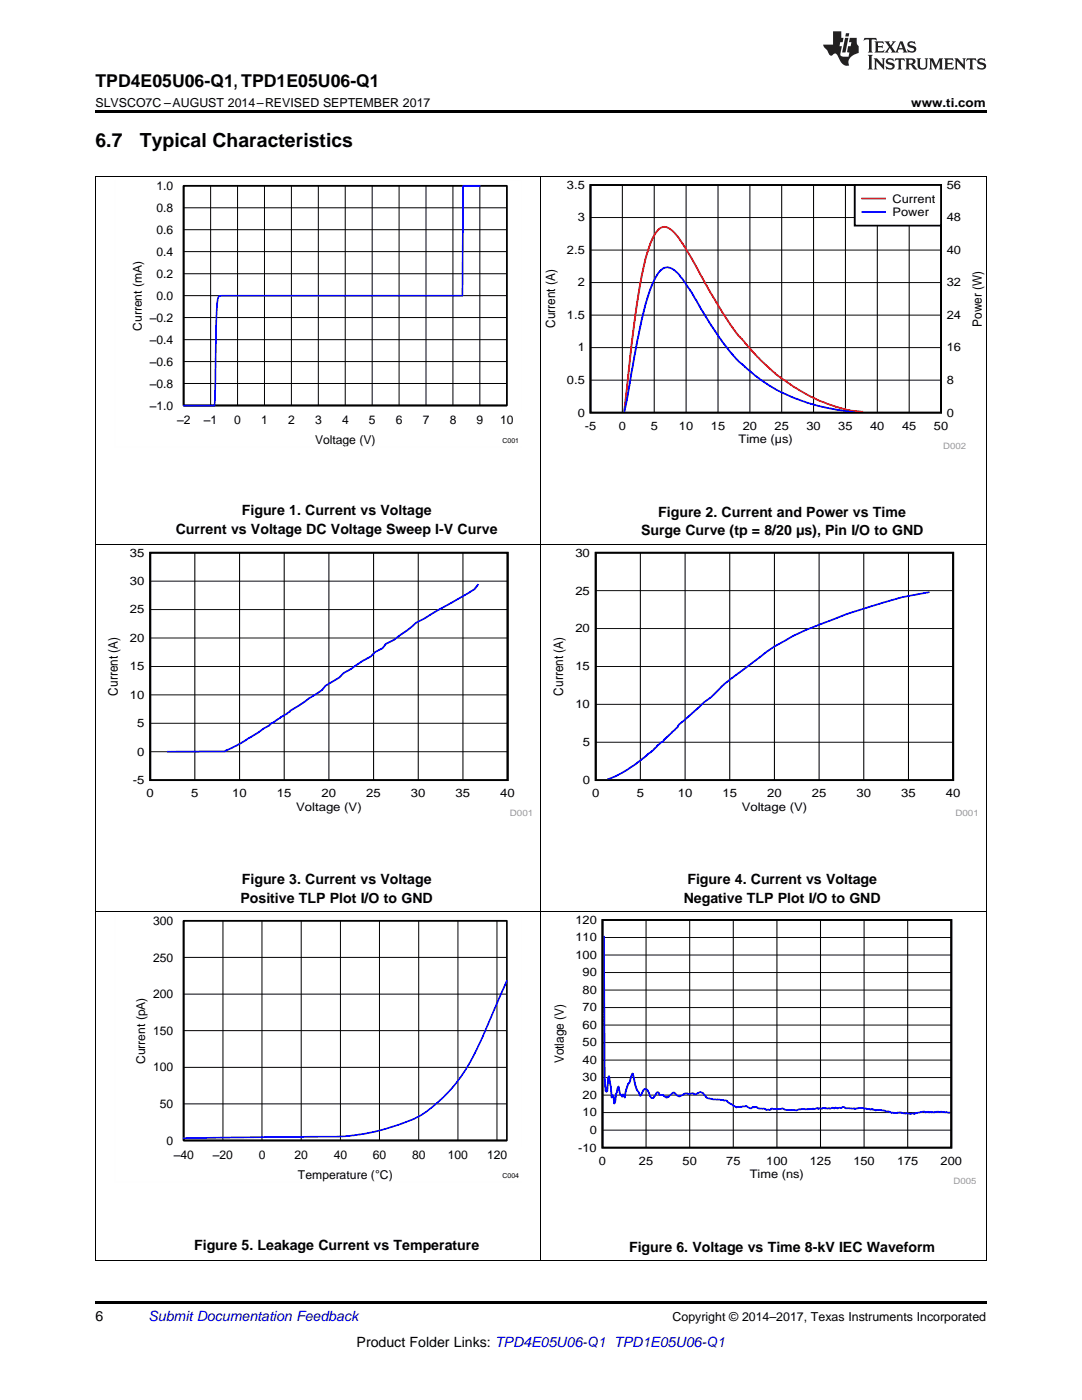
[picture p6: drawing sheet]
<svg xmlns="http://www.w3.org/2000/svg" width="216mm" height="279mm" viewBox="0 0 216 279" stroke-linecap="round" stroke-linejoin="round" font-family="sans-serif">
<path d="M19 251.6h.2zM196.7 251.6h.1zM19 259.7h177.8v.5h-177.8z" fill="#000"/>
<g fill="none" stroke="#000" stroke-width=".2">
<path d="M19.1 35.2v216.4M107.9 35.2v216.4M124.2 36.9v45.5M130.5 36.9v45.5M136.9 36.9v45.5M143.3 36.9v45.5M149.6 36.9v45.5M156 36.9v45.5M162.3 36.9v45.5M168.7 36.9v45.5M175.1 36.9v45.5M181.4 36.9v45.5"/>
<path d="M196.8 35.2v216.4M117.8 56.4h70M117.8 49.9h70M117.8 43.4h70M117.8 75.9h70M117.8 69.4h70M117.8 62.9h70M19 108.6h177.8M30 116h71.3M38.9 110.3v45.4M47.8 110.3v45.4M56.7 110.3v45.4"/>
<path d="M65.6 110.3v45.4M74.5 110.3v45.4M83.5 110.3v45.4M92.4 110.3v45.4M118.9 117.9h71.3M127.8 110.3v45.4M136.7 110.3v45.4M145.6 110.3v45.4M154.5 110.3v45.4M163.4 110.3v45.4M172.4 110.3v45.4M181.3 110.3v45.4"/>
<path d="M30 138.7h71.3M30 133h71.3M30 127.3h71.3M30 121.7h71.3M118.9 133h71.3M118.9 125.4h71.3M30 150h71.3M30 144.3h71.3M118.9 148.1h71.3M118.9 140.6h71.3M19 181.9h177.8M36.7 198.4h64.4"/>
<path d="M36.7 191.1h64.4M36.7 183.8h64.4M44.5 183.8v43.8M52.3 183.8v43.8M60.1 183.8v43.8M67.9 183.8v43.8M75.7 183.8v43.8M83.5 183.8v43.8M91.4 183.8v43.8M99.2 183.8v43.8M120.2 197.6h69.6M120.2 194.1h69.6"/>
<path d="M120.2 190.6h69.6M120.2 187.1h69.6M128.9 183.6v45.4M137.6 183.6v45.4M146.3 183.6v45.4M155 183.6v45.4M163.7 183.6v45.4M172.4 183.6v45.4M181.1 183.6v45.4M36.7 213h64.4M36.7 205.7h64.4M120.2 218.6h69.6"/>
<path d="M120.2 215.1h69.6M120.2 211.6h69.6M120.2 208.1h69.6M120.2 204.6h69.6M120.2 201.1h69.6M36.7 227.6h64.4M36.7 220.3h64.4M120.2 225.5h69.6M120.2 222h69.6M19 251.5h177.8"/>
</g>
<path d="M117.8 36.9h70v45.5h-70zM30 110.3h71.3v45.4h-71.3zM118.9 110.3h71.3v45.4h-71.3zM120.2 183.6h69.6v45.4h-69.6z" fill="none" stroke="#000" stroke-width=".36"/>
<path d="M124.5 82.2l3.4-17.6a29.4 29.4 0 0 1 3.5-10.2 2.07 2.07 0 0 1 3.6-.1l1.1 1.3 2 2.8 3.1 5.5 2.9 4.3 1.7 2.2 1.5 1.7 3.5 2.9 4 2.7 5 2.2 2 .7 3.2 .8 5.3 .8M170.4 82.2h.1M95.5 116.6l-.8 1-1.3 .8-10.4 5.9-.9 .9-3.5 2.5-1.6 .8-.6 .8-1.6 .9-.8 .8-5.4 3.3-.9 .9-2.7 1.6-.7 .9-13.5 8.9a34.7 34.7 0 0 1-6 3.3l-11.4 .1M185.5 118.2l-5.5 1a124.7 124.7 0 0 0-21.7 7.7l-1.9 1.1a36.2 36.2 0 0 0-6.5 4.4l-1.5 1.2a35.9 35.9 0 0 0-6.5 5.5l-1.5 1.1-4.9 4.4-.3 .5-2.7 2.6-.2 .3-1.1 .8a32.5 32.5 0 0 1-9.6 6.6l-.4 .1M120.4 187.1l.1-.2 .2 28.4 .1 2.4 .2 .2 .2-.2 .2-2.6 .1-.3 .6 4.2 .1-.4 .2 .1 .2 1.5 .2-.3 .1-1.6 .5-1.5a2.56 2.56 0 0 0 .7 2.1l.2-.5 .4 .6 .3-1.7 1.2-3.1 .6 2.3a2.09 2.09 0 0 0 .6 1.4l.4 .8 .3-.6a.82 .82 0 0 1 .7-.8 2.86 2.86 0 0 1 1.1 1.7l.2 .2a1.95 1.95 0 0 0 1-1.2l.3 .1 .2 .4 .2 .1a.63 .63 0 0 1 .9 .3l.3 .2 .2-.2 .2 .1 .8-.9a.51 .51 0 0 1 .7 .3l.4 .2a.43 .43 0 0 0 .7 0 1.14 1.14 0 0 1 1.4-.2l.5-.2a.49 .49 0 0 1 .7 .2h.3a.95 .95 0 0 1 1-.5 .95 .95 0 0 1 .8 .7 1.27 1.27 0 0 0 1.4 .7l.8 .2a3.5 3.5 0 0 1 3 .9l.7 .4a.43 .43 0 0 0 .7 .1h.7a1.54 1.54 0 0 1 1.5 .3 .54 .54 0 0 0 .7-.3l.2 .1 .5-.1a1.85 1.85 0 0 0 1.6 .4l.4 .2h.8l.4-.3 1.2 .1a1.99 1.99 0 0 1 1.6 .2l2 .1 .6-.2 3.1-.1 .5-.2 .2 .2 .2-.1 .5 .1 .2-.2 1.5 .1a.47 .47 0 0 1 .7 0 .41 .41 0 0 1 .7 0l.4-.1h.3a.48 .48 0 0 1 .5-.2 .48 .48 0 0 1 .4 .3h1.7l.2 .1 1.4-.2 1.7 .4 .2-.2 .2 .2 .2-.1 .5 .2 .2-.1 1.5 .1 1.4 .5h1.1l.5-.1 1.2 .3 .2-.2 .8 .2 .6-.1 .1 .1 .2-.2 1.8-.3 .3 .2 .5-.1 .2 .1 2.4-.1 1.8 .2" fill="none" stroke="#00f" stroke-width=".36"/>
<path d="M36.6 183.8h64.5v43.8h-64.5zM36.6 183.8v43.8h64.5" fill="none" stroke="#000" stroke-width=".33"/>
<path d="M101.1 195.7l-3.3 7.8a47.8 47.8 0 0 1-8 14.1 22 22 0 0 1-12.1 7.5 44.2 44.2 0 0 1-15.7 1.8l-25.4 .3" fill="none" stroke="#00f" stroke-width=".33"/>
<path d="M22.9 182.7v53.2M35.4 182.7h68.7M104.1 182.7v46.2M22.9 235.8h81.2" fill="none" stroke="#fefefe" stroke-width=".2" stroke-dasharray=".4 .1" stroke-linecap="butt"/>
<path d="M124.4 82.2l.3-1.3 1.9-16.7a69.5 69.5 0 0 1 3.4-16.2 3.9 3.9 0 0 1 2.5-2.7 4.4 4.4 0 0 1 3 2.3l2.6 4 4.9 8.9 2.8 4.4 1.5 2.1 4.6 5 3.8 3.4 2.8 1.9 3.3 1.9 1.7 .8 3.4 1.2 3.1 .8 1.9 .2M172 82.2h.2" fill="none" stroke="#f00" stroke-width=".36"/>
<path d="M170.6 36.9h17.2v8.1h-17.2z" fill-rule="evenodd" fill="#fff"/>
<path d="M170.6 36.9h17.2v8.1h-17.2z" fill="none" stroke="#000" stroke-width=".36"/>
<path d="M172.1 39.6h4.5" fill="none" stroke="#f00" stroke-width=".36"/>
<path d="M172.1 42.3h4.5" fill="none" stroke="#00f" stroke-width=".36"/>
<g fill="none" stroke="#000" stroke-width=".2">
<path d="M19 35.2h177.8M36.7 37.1h64.4v43.8h-64.4M42 37.1v43.8M47.4 37.1v43.8M52.8 37.1v43.8M58.1 37.1v43.8M63.5 37.1v43.8M68.9 37.1v43.8M74.3 37.1v43.8M79.6 37.1v43.8M85 37.1v43.8M90.4 37.1v43.8"/>
<path d="M95.7 37.1v43.8M36.7 59h64.4M36.7 54.6h64.4M36.7 50.2h64.4M36.7 45.8h64.4M36.7 41.5h64.4M36.7 76.5h64.4M36.7 72.2h64.4M36.7 67.8h64.4M36.7 63.4h64.4"/>
</g>
<path d="M36.6 37.1h64.5v43.8h-64.5zM36.6 37.1v43.8h64.5" fill="none" stroke="#000" stroke-width=".33"/>
<path d="M95.8 37.1h-3.4l-.1 21.9h-47.8a.81 .81 0 0 0-1.1 .7l-.3 4.9-.3 16.3h-6.2" fill="none" stroke="#00f" stroke-width=".33"/>
<path d="M22.9 36v53.2M35.4 36h68.7M104.1 36v46.2M22.9 89.2h81.2" fill="none" stroke="#fefefe" stroke-width=".2" stroke-dasharray=".4 .1" stroke-linecap="butt"/>
<path d="M19 22h177.8v.5h-177.8z" fill="#000"/>
<g fill="#231f20">
<path d="M172.5 7.6l-.1 .5 .4-.2h.6v.1v2.1l-.2 .4h.9l-.2-.4v-2.1l.1-.1h.5l.5 .2-.2-.5zM174.5 8.3l.2 .3v1.5l-.2 .4h1.8l.2-.6a1.04 1.04 0 0 1-1.3 .2v-.7h.6l.3 .2v-.6l-.3 .2h-.6v-.6l.8-.1 .4 .3-.2-.5zM176.5 8.3l.9 1.1-.9 1.1h.8l-.2-.2 .4-.7 .5 .7-.2 .2h1.5l-.2-.2 .2-.4h.9l.1 .4-.2 .2h1l-.3-.3-.7-1.9h-.5l-.9 2-.8-1 .9-1h-.8l.1 .3-.4 .5-.3-.6 .1-.2zM179.7 8.6l.4 1h-.7zM181.3 8.4a.63 .63 0 0 0-.2 .7 .63 .63 0 0 0 .6 .4l.6 .2 .1 .2a.75 .75 0 0 1-.7 .4 .75 .75 0 0 1-.6-.5l.1 .7 .1-.1a1.11 1.11 0 0 0 1.5-.6 1.13 1.13 0 0 0-1.2-.8l-.1-.4a1.04 1.04 0 0 1 1.2 .2l-.2-.5-.2 .1-.4-.2zM173.2 10.9l.2 .4v2.2l-.2 .4h1l-.3-.4v-2.2l.3-.4zM174.3 11.6l.3 .4v1.5l-.3 .4h.8l-.2-.4v-1.3l1.5 1.7v-1.9l.2-.4h-.7l.2 .4v.9l-1.1-1.3zM177 11.8a.62 .62 0 0 0-.2 .7 .62 .62 0 0 0 .6 .4l.6 .1 .1 .3a.76 .76 0 0 1-.7 .3 .76 .76 0 0 1-.7-.4l.2 .7 .1-.1a1.11 1.11 0 0 0 1.5-.6 1.13 1.13 0 0 0-1.2-.8l-.1-.4a1.04 1.04 0 0 1 1.2 .2l-.2-.6-.2 .1-.5-.1zM178.7 11.6l-.2 .6a.61 .61 0 0 1 .8-.3v1.6l-.2 .4h.9l-.2-.4v-1.6a.63 .63 0 0 1 .7 .3l-.1-.6zM180.6 11.6l.3 .4v1.5l-.3 .4h1l-.2-.2-.1-.8 .6 .2a.76 .76 0 0 0 1.2 .7l-1-1a.58 .58 0 0 0 .6-.5 .58 .58 0 0 0-.5-.6zM181.4 11.9h.1a.45 .45 0 0 1 .5 .1 .45 .45 0 0 1 .1 .5l-.8 .2zM182.9 11.6l.2 .2a2.17 2.17 0 0 0 .3 1.9 .99 .99 0 0 0 1.6-.6v-1.1l.2-.4h-.7l.2 .2a1.92 1.92 0 0 1-.2 1.8 .6 .6 0 0 1-.9-.5v-1.1l.2-.4zM185.4 11.6l.2 .4v1.5l-.2 .4h.7l-.2-.4v-1.4l.8 1.8 .8-1.8v1.4l-.2 .4h.9l-.2-.4v-1.5l.2-.4h-.8l-.6 1.5-.6-1.5zM188.4 11.6l.2 .4v1.5l-.2 .4h1.8l.1-.6a1.04 1.04 0 0 1-1.2 .1v-.6h.5l.4 .2v-.6l-.4 .2h-.5v-.7h.8l.3 .3-.1-.6zM190.5 11.6l.2 .4v1.5l-.2 .4h.7l-.2-.4v-1.3l1.5 1.7v-1.9l.2-.4h-.7l.2 .4v.9l-1.1-1.3zM192.9 11.6l-.1 .6a.61 .61 0 0 1 .7-.3l.1 1.6-.3 .4h1l-.3-.4 .1-1.6a.63 .63 0 0 1 .7 .3l-.1-.6zM195.2 11.8a.62 .62 0 0 0-.2 .7 .62 .62 0 0 0 .6 .4l.6 .1 .1 .3a.76 .76 0 0 1-.7 .3 .76 .76 0 0 1-.6-.4l.1 .7 .1-.1a1.11 1.11 0 0 0 1.6-.6 1.13 1.13 0 0 0-1.3-.8l-.1-.4a1.04 1.04 0 0 1 1.2 .2l-.1-.6-.2 .1-.5-.1z"/>
<path d="M166.2 6.3v2.6h-1.9v.4l.8 .9a.91 .91 0 0 0 1 .8 .56 .56 0 0 1 .5-.3 .56 .56 0 0 1 .5 .3l.4 .8a1.53 1.53 0 0 0 1.9 1.2 1.54 1.54 0 0 1 1-2.1l.9-.3v-1.4a1.52 1.52 0 0 1-.4-1.6h-1.3l-.2 .8h.5l-.2 .8h-.5l-.1 1v.2l.4 .1-.2 .8a1.93 1.93 0 0 1-1.6-.3l.3-1.8h-.5l.2-.8h.4l.2-.8h-.4v-1.3zM168.6 7.6l-.6 2.9h.7l.6-2.9zM168.8 6.6l-.1 .7h.6l.2-.7z"/>
</g>
<g font-size="3.9">
<text x="19" y="29.3">6.7</text>
<text x="27.9" y="29.3">Typical Characteristics</text>
</g>
<text font-size="3.5" x="19" y="17.3">TPD4E05U06-Q1, TPD1E05U06-Q1</text>
<g font-size="2.8">
<text x="35.1" y="106.5">Current vs Voltage DC Voltage Sweep I-V Curve</text>
<text x="48.3" y="102.8">Figure 1. Current vs Voltage</text>
<text x="127.9" y="106.9">Surge Curve (tp = 8/20 µs), Pin I/O to GND</text>
<text x="131.3" y="103.2">Figure 2. Current and Power vs Time</text>
<text x="48.3" y="176.5">Figure 3. Current vs Voltage</text>
<text x="137.2" y="176.5">Figure 4. Current vs Voltage</text>
<text x="48" y="180.2">Positive TLP Plot I/O to GND</text>
<text x="136.4" y="180.2">Negative TLP Plot I/O to GND</text>
<text x="38.7" y="249.5">Figure 5. Leakage Current vs Temperature</text>
<text x="125.5" y="249.8">Figure 6. Voltage vs Time 8-kV IEC Waveform</text>
<text x="19" y="263.6">6</text>
<text x="71.2" y="268.9">Product Folder Links: TPD4E05U06-Q1 TPD1E05U06-Q1</text>
</g>
<text font-size="2.8" fill="#0000c8" x="29.6" y="263.6">Submit Documentation Feedback</text>
<g font-size="2.6">
<text x="110.8" y="65.5" transform="rotate(-90 110.8 65.5)">Current (A)</text>
<text x="195.9" y="65.2" transform="rotate(-90 195.9 65.2)">Power (W)</text>
<text x="23.5" y="138.8" transform="rotate(-90 23.5 138.8)">Current (A)</text>
<text x="112.4" y="138.8" transform="rotate(-90 112.4 138.8)">Current (A)</text>
<text x="112.5" y="212.2" transform="rotate(-90 112.5 212.2)">Votlage (V)</text>
</g>
<g font-size="2.5">
<text x="19" y="21.4">SLVSCO7C –AUGUST 2014–REVISED SEPTEMBER 2017</text>
<text x="181.8" y="21.4">www.ti.com</text>
<text x="134.2" y="263.6">Copyright © 2014–2017, Texas Instruments Incorporated</text>
</g>
<g font-size="2.4">
<text x="31.2" y="37.9">1.0</text>
<text x="113.1" y="37.7">3.5</text>
<text x="178.1" y="40.4">Current</text>
<text x="188.9" y="37.7">56</text>
<text x="31.2" y="46.7">0.6</text>
<text x="31.2" y="42.3">0.8</text>
<text x="115.3" y="44.2">3</text>
<text x="178.1" y="43.1">Power</text>
<text x="188.9" y="44.2">48</text>
<text x="31.2" y="51.1">0.4</text>
<text x="113.1" y="50.7">2.5</text>
<text x="188.9" y="50.7">40</text>
<text x="31.2" y="59.8">0.0</text>
<text x="31.2" y="55.4">0.2</text>
<text x="115.3" y="57.2">2</text>
<text x="188.9" y="57.2">32</text>
<text x="29.9" y="64.2">±0.2</text>
<text x="113.1" y="63.7">1.5</text>
<text x="188.9" y="63.7">24</text>
<text x="28.3" y="66" transform="rotate(-90 28.3 66)">Current (mA)</text>
<text x="29.9" y="68.6">±0.4</text>
<text x="115.3" y="70.1">1</text>
<text x="188.9" y="70.1">16</text>
<text x="29.9" y="77.4">±0.8</text>
<text x="29.9" y="73">±0.6</text>
<text x="113.1" y="76.6">0.5</text>
<text x="188.9" y="76.6">8</text>
<text x="29.9" y="81.8">±1.0</text>
<text x="115.3" y="83.1">0</text>
<text x="188.9" y="83.1">0</text>
<text x="35.3" y="84.7">±2</text>
<text x="40.7" y="84.7">±1</text>
<text x="46.7" y="84.7">0</text>
<text x="52.1" y="84.7">1</text>
<text x="57.5" y="84.7">2</text>
<text x="62.9" y="88.5">Voltage (V)</text>
<text x="62.9" y="84.7">3</text>
<text x="68.2" y="84.7">4</text>
<text x="73.6" y="84.7">5</text>
<text x="79" y="84.7">6</text>
<text x="84.4" y="84.7">7</text>
<text x="89.7" y="84.7">8</text>
<text x="95.1" y="84.7">9</text>
<text x="99.8" y="84.7">10</text>
<text x="116.7" y="85.8">-5</text>
<text x="123.5" y="85.8">0</text>
<text x="129.8" y="85.8">5</text>
<text x="135.5" y="85.8">10</text>
<text x="141.8" y="85.8">15</text>
<text x="147.4" y="88.5">Time (µs)</text>
<text x="148.2" y="85.8">20</text>
<text x="154.6" y="85.8">25</text>
<text x="160.9" y="85.8">30</text>
<text x="167.3" y="85.8">35</text>
<text x="173.6" y="85.8">40</text>
<text x="180" y="85.8">45</text>
<text x="186.4" y="85.8">50</text>
<text x="25.9" y="111.1">35</text>
<text x="114.8" y="111.1">30</text>
<text x="25.9" y="116.8">30</text>
<text x="114.8" y="118.6">25</text>
<text x="25.9" y="122.4">25</text>
<text x="25.9" y="128.1">20</text>
<text x="114.8" y="126.2">20</text>
<text x="25.9" y="133.8">15</text>
<text x="114.8" y="133.8">15</text>
<text x="25.9" y="139.4">10</text>
<text x="114.8" y="141.3">10</text>
<text x="27.4" y="145.1">5</text>
<text x="116.3" y="148.9">5</text>
<text x="27.4" y="150.8">0</text>
<text x="26.5" y="156.5">-5</text>
<text x="29.3" y="159.2">0</text>
<text x="38.2" y="159.2">5</text>
<text x="46.3" y="159.2">10</text>
<text x="55.3" y="159.2">15</text>
<text x="59.1" y="161.8">Voltage (V)</text>
<text x="64.2" y="159.2">20</text>
<text x="73.1" y="159.2">25</text>
<text x="82" y="159.2">30</text>
<text x="90.9" y="159.2">35</text>
<text x="99.8" y="159.2">40</text>
<text x="116.3" y="156.5">0</text>
<text x="118.2" y="159.2">0</text>
<text x="127.1" y="159.2">5</text>
<text x="135.2" y="159.2">10</text>
<text x="144.2" y="159.2">15</text>
<text x="148" y="161.8">Voltage (V)</text>
<text x="153.1" y="159.2">20</text>
<text x="162" y="159.2">25</text>
<text x="170.9" y="159.2">30</text>
<text x="179.8" y="159.2">35</text>
<text x="188.7" y="159.2">40</text>
<text x="30.5" y="184.6">300</text>
<text x="114.8" y="184.4">120</text>
<text x="30.5" y="191.9">250</text>
<text x="114.8" y="191.4">100</text>
<text x="114.8" y="187.9">110</text>
<text x="116.2" y="194.9">90</text>
<text x="30.5" y="199.2">200</text>
<text x="116.2" y="201.9">70</text>
<text x="116.2" y="198.4">80</text>
<text x="30.5" y="206.5">150</text>
<text x="116.2" y="208.8">50</text>
<text x="116.2" y="205.3">60</text>
<text x="29" y="212.4" transform="rotate(-90 29 212.4)">Current (pA)</text>
<text x="30.5" y="213.8">100</text>
<text x="116.2" y="215.8">30</text>
<text x="116.2" y="212.3">40</text>
<text x="31.9" y="221.1">50</text>
<text x="116.2" y="219.3">20</text>
<text x="116.2" y="222.8">10</text>
<text x="117.7" y="226.3">0</text>
<text x="33.2" y="228.5">0</text>
<text x="34.7" y="231.4">±40</text>
<text x="42.5" y="231.4">±20</text>
<text x="51.6" y="231.4">0</text>
<text x="58.8" y="231.4">20</text>
<text x="66.6" y="231.4">40</text>
<text x="74.4" y="231.4">60</text>
<text x="82.2" y="231.4">80</text>
<text x="89.4" y="231.4">100</text>
<text x="97.2" y="231.4">120</text>
<text x="115.4" y="229.8">-10</text>
<text x="119.5" y="232.5">0</text>
<text x="127.5" y="232.5">25</text>
<text x="136.2" y="232.5">50</text>
<text x="144.9" y="232.5">75</text>
<text x="152.9" y="232.5">100</text>
<text x="161.6" y="232.5">125</text>
<text x="170.3" y="232.5">150</text>
<text x="179" y="232.5">175</text>
<text x="187.7" y="232.5">200</text>
<text x="59.5" y="235.2">Temperature (ÉC)</text>
<text x="149.6" y="235.2">Time (ns)</text>
</g>
<g font-size="1.8" fill="#999">
<text x="188.2" y="89.5">D002</text>
<text x="101.7" y="162.9">D001</text>
<text x="190.6" y="162.9">D001</text>
<text x="190.3" y="236.2">D005</text>
</g>
<g font-size="1.4">
<text x="100.3" y="88.3">C001</text>
<text x="100.3" y="235">C004</text>
</g>
</svg>
